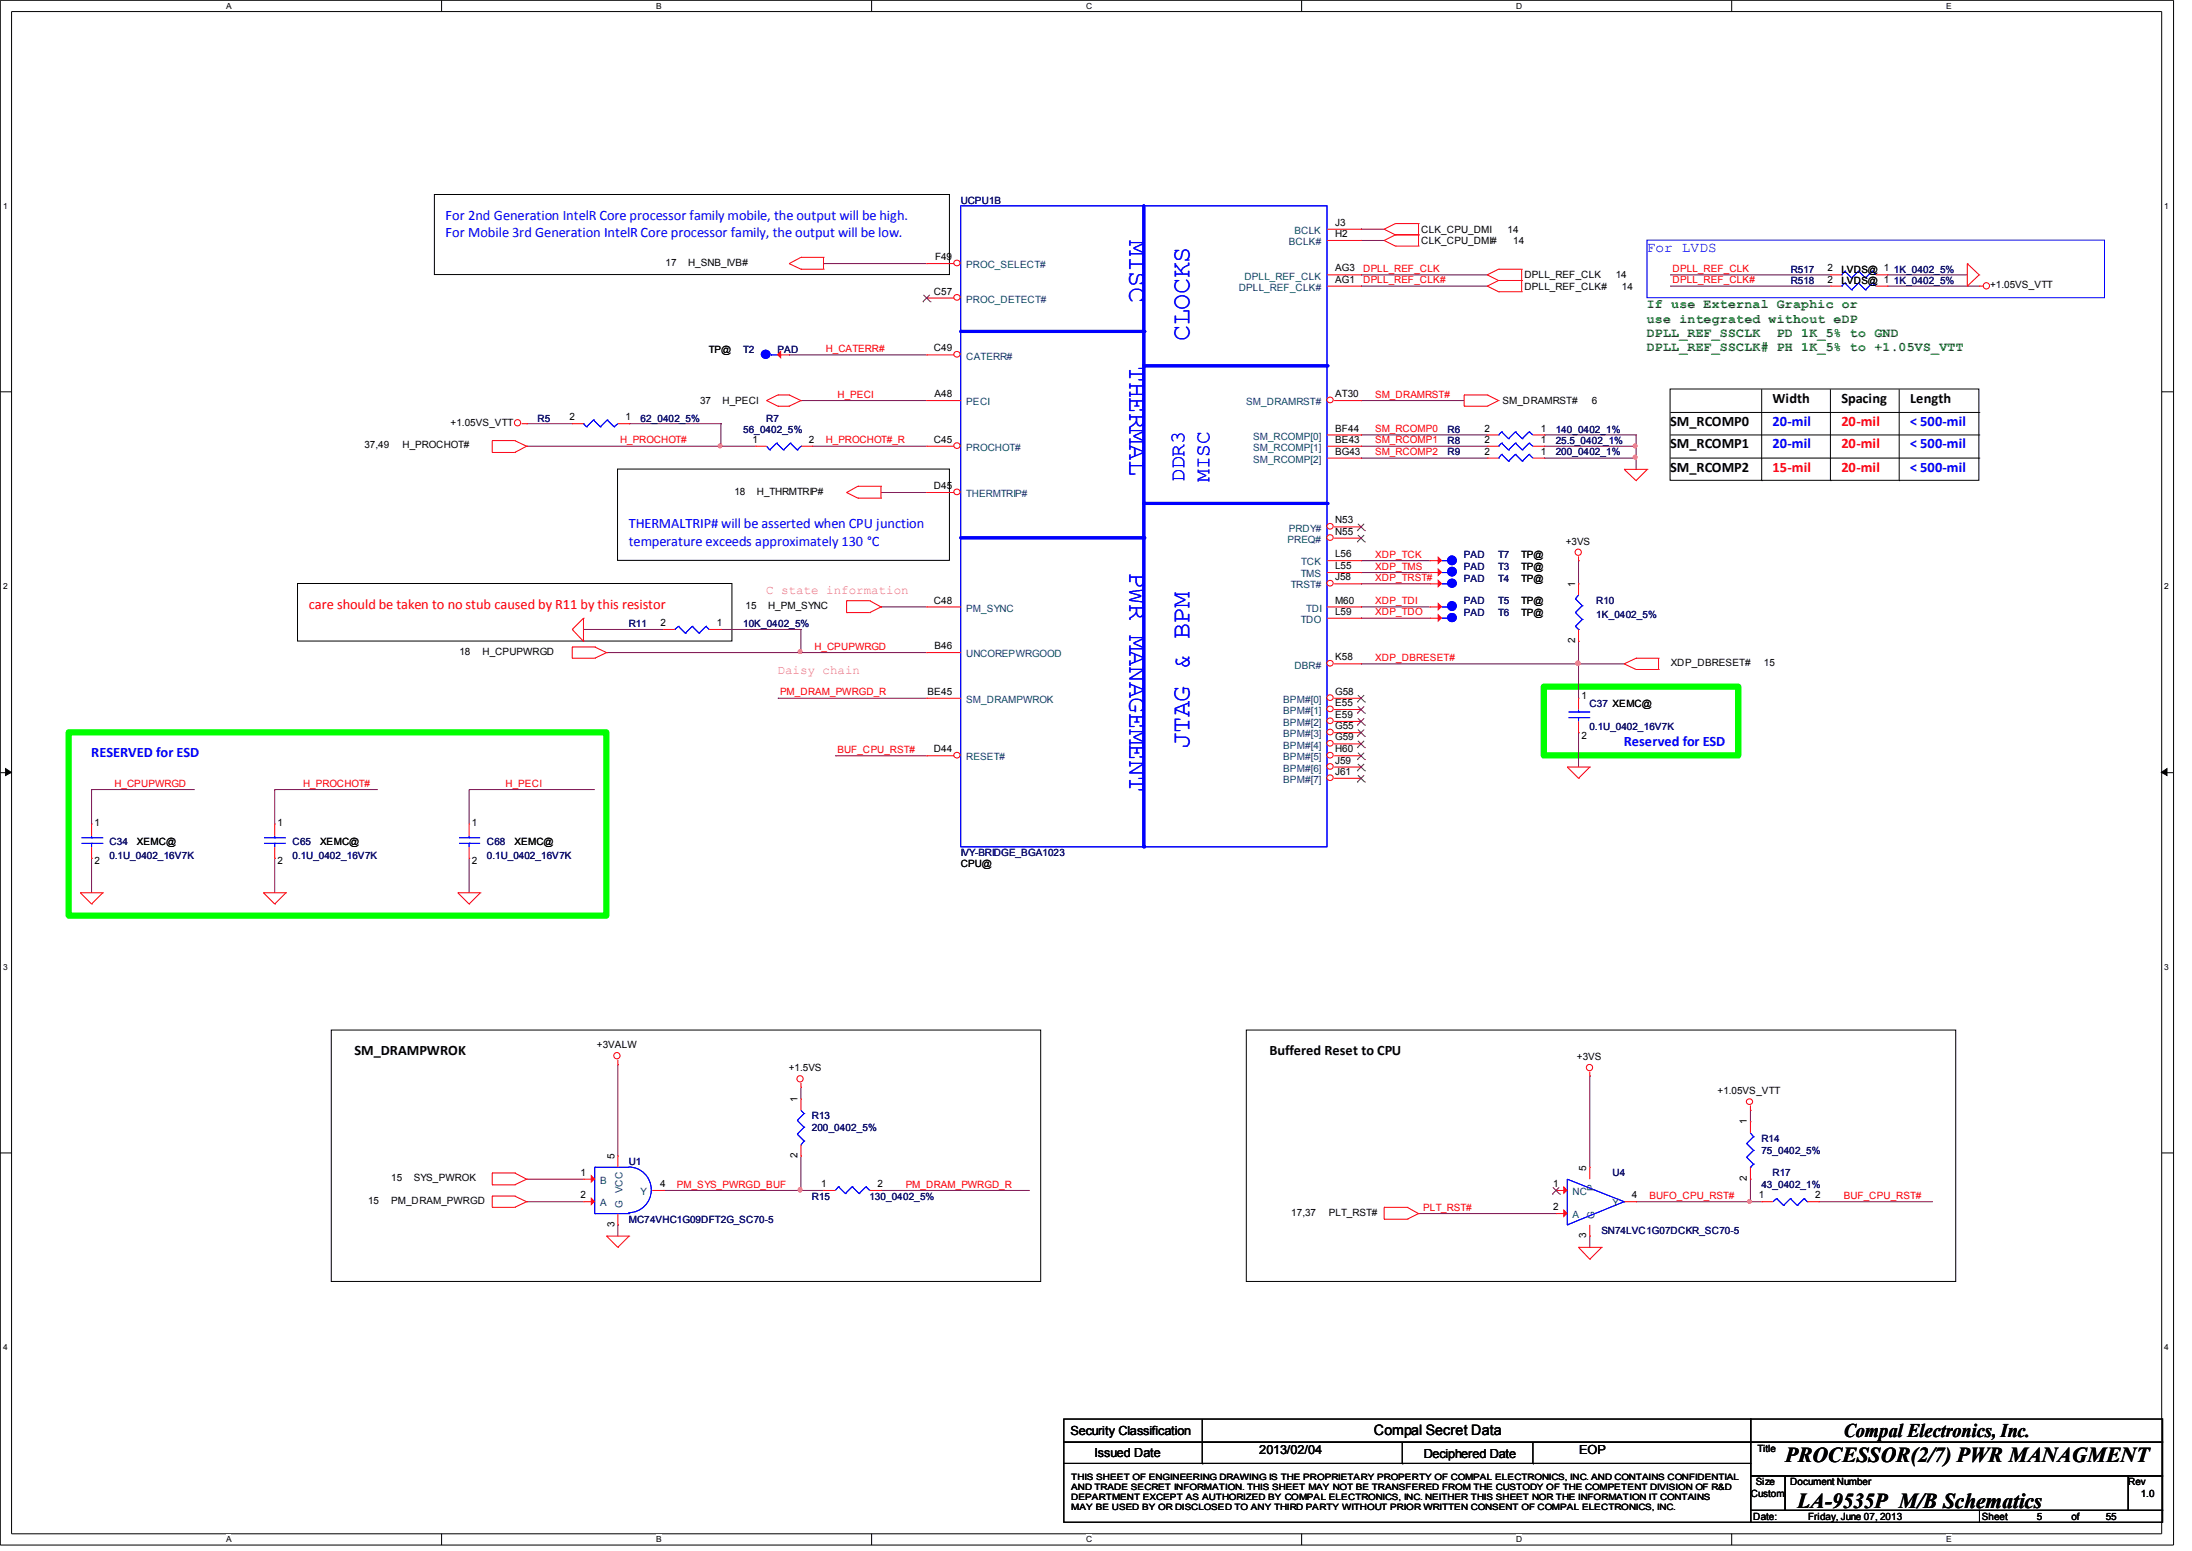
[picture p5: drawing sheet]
<svg xmlns="http://www.w3.org/2000/svg" width="297mm" height="210mm" viewBox="0 0 297 210" stroke-linecap="round" stroke-linejoin="round" font-family="sans-serif">
<path d="M0 0h294.4v209.2h-294.4zM1.6 1.6h291.2v206h-291.2z" fill="none" stroke="#000" stroke-width=".14"/>
<g fill="#fff">
<path d="M30.6 .2h.6v1.2h-.6z"/>
<path d="M30.6 207.8h.6v1.2h-.6z"/>
</g>
<path d="M59.8 0v1.6M59.8 207.6v1.6" fill="none" stroke="#000" stroke-width=".14"/>
<g fill="#fff">
<path d="M88.9 .2h.7v1.2h-.7z"/>
<path d="M88.9 207.8h.7v1.2h-.7z"/>
</g>
<path d="M118.1 0v1.6M118.1 207.6v1.6" fill="none" stroke="#000" stroke-width=".14"/>
<g fill="#fff">
<path d="M147.2 .2h.7v1.2h-.7z"/>
<path d="M147.2 207.8h.7v1.2h-.7z"/>
</g>
<path d="M176.3 0v1.6M176.3 207.6v1.6" fill="none" stroke="#000" stroke-width=".14"/>
<g fill="#fff">
<path d="M205.4 .2h.8v1.2h-.8z"/>
<path d="M205.4 207.8h.8v1.2h-.8z"/>
</g>
<path d="M234.6 0v1.6M234.6 207.6v1.6" fill="none" stroke="#000" stroke-width=".14"/>
<g fill="#fff">
<path d="M263.7 .2h.6v1.2h-.6z"/>
<path d="M263.7 207.8h.6v1.2h-.6z"/>
<path d="M.4 27.3h.6v1.2h-.6z"/>
<path d="M293.2 27.3h.6v1.2h-.6z"/>
<path d="M.4 78.7h.6v1.3h-.6z"/>
<path d="M293.2 78.7h.6v1.3h-.6z"/>
</g>
<path d="M0 53h1.6M292.8 53h1.5" fill="none" stroke="#000" stroke-width=".14"/>
<g fill="#fff">
<path d="M.4 130.3h.6v1.3h-.6z"/>
<path d="M293.2 130.3h.6v1.3h-.6z"/>
</g>
<path d="M0 104.6h1.6M292.8 104.6h1.5" fill="none" stroke="#000" stroke-width=".14"/>
<path d="M.8 104.1l.7 .5-.7 .4zM292.8 104.6l.7-.5v.9z" fill="#000" stroke="#000" stroke-width=".14"/>
<g fill="#fff">
<path d="M.4 181.8h.6v1.2h-.6z"/>
<path d="M293.2 181.8h.6v1.2h-.6z"/>
</g>
<g fill="none" stroke="#000" stroke-width=".14">
<path d="M58.8 26.3h69.8v10.9h-69.8zM226.2 52.7h41.9v12.3h-41.9zM226.3 55.8h41.8M226.3 58.9h41.8M238.6 52.7v12.4M247.9 52.7v12.4M257.3 52.7v12.4M268.1 55.8h.1M268.1 58.9h.1M40.3 79h58.8v7.8h-58.8zM83.7 63.5h44.9v12.4h-44.9zM226.3 62h41.8"/>
<path d="M238.6 65.1h.1M247.9 65.1h.1M257.3 65.1h.1M268.1 62h.1M44.9 139.4h96.1v34.1h-96.1zM168.8 139.4h96.1v34.1h-96.1zM0 156.1h1.6M292.8 156.1h1.5M144.1 192.1h93.1v3.1h-93.1zM144.1 195.2h93.1v2.9h-93.1zM144.1 198.1h93.1v8h-93.1zM162.9 195.3h.1"/>
<path d="M162.9 198.2h.1M162.9 192.2v6M189.9 198.2h.1M189.9 195.3v2.9M207.6 198.2h.1M207.6 195.3v2.9M237.2 192.1h55.7v3.1h-55.7zM237.2 195.2h55.7v4.6h-55.7zM237.2 199.8h4.6v4.7h-4.6zM241.8 199.8h46.5v4.7h-46.5zM288.3 199.8h4.6v4.7h-4.6zM237.2 204.5h30.9v1.6h-30.9z"/>
<path d="M268.1 204.5h24.8v1.6h-24.8z"/>
</g>
<path d="M9.3 99.1h72.8v24.9h-72.8zM209.1 93h26.4v9.3h-26.4z" fill="none" stroke="#0f0" stroke-width=".85"/>
<g fill="none" stroke="#00f" stroke-width=".14">
<path d="M130.1 27.9h49.6v86.7h-49.6zM223.1 32.5h62v7.8h-62zM79 57.4h.1M79 57.4l.5 .4M79.5 57.8h.1M80.4 56.9h.1M80.4 56.9l.9 .9M80.4 56.9l-.9 .9M81.3 57.8h.1M82.3 56.9h.1M82.3 56.9l.9 .9M82.3 56.9l-1 .9"/>
<path d="M83.2 57.8h.1M83.7 57.4l-.5 .4M105.2 60h.1M105.2 60l-.9 .9M105.2 60l.9 .9M107.1 60h.1M107.1 60l-1 .9M107.1 60l.9 .9M103.8 60.4l.5 .5M104.3 60.9h.1M106.1 60.9h.1M108 60.9h.1"/>
<path d="M108.5 60.4h.1M108.5 60.4l-.5 .5M195.3 79h.8M196.1 79h.1M203 62h.1M203.4 61.5h.1M203.4 61.5l.9 .9M203.4 61.5l-.4 .5M204.3 62.4h.1M205.3 61.5h.1M205.3 61.5l.9 .9M205.3 61.5l-1 .9"/>
<path d="M206.2 62.4h.1M207.1 61.5h.1M207.1 61.5l.5 .5M207.1 61.5l-.9 .9M35.8 114.2h2.8M35.8 113.4h2.8M37.2 113.4h.1M37.2 114.2h.1M37.2 113.2v.2M37.2 114.2v.5M38.6 114.2h.1M38.6 113.4h.1"/>
<path d="M236.6 154.8h.1M236.6 156.7h.1M236.6 154.8l.9 .9M236.6 156.7l.9 .9M237.1 158h.1M237.1 153.4l.4 .5M237.5 153.9h.1M237.5 155.7h.1M237.5 157.6h.1M237.5 153.9l-.9 .9M237.5 155.7l-.9 1M237.5 157.6l-.4 .4"/>
</g>
<g fill="none" stroke="#800040" stroke-width=".14">
<path d="M111.5 35.7h.1M111.5 35.7h14M184.4 38.7h.1M184.4 37.2h.1M184.4 32.6h.1M184.4 31h.1M184.4 38.7h17.1M184.4 37.2h17.1M184.4 32.6h3.1M184.4 31h3.1M226.3 37.2h.1M226.3 38.7h.1"/>
<path d="M226.3 38.7h21.6M226.3 37.2h21.6M255.7 37.2h.1M255.7 38.7h.1M255.7 38.7h12.4M255.7 37.2h10.8M71.3 57.4h.1M71.3 57.4h6.2M85.2 57.4h.1M85.2 57.4h12.5M97.7 57.4h.1M97.7 57.4v3"/>
<path d="M106.9 48h.1M106.9 48h18.6M108.5 54.2h.1M108.5 54.2h17M184.4 58.9h.1M184.4 54.2h.1M184.4 54.2h13.9M184.4 58.9h17.1M209.2 58.9h.1M209.2 58.9h12.4M221.6 58.9h.1M221.6 58.9v4.6"/>
<path d="M71.3 60.4h.1M71.3 60.4h31M97.7 60.4h.1M110 60.4h.1M110 60.4h15.5M119.3 66.7h.1M119.3 66.7h6.2M184.4 75.9h.1M184.4 77.5h.1M184.4 79h.1M184.4 60.4h.1M184.4 62h.1"/>
<path d="M184.4 75.9h9.3M184.4 77.5h9.3M184.4 79h9.3M184.4 60.4h17.1M184.4 62h17.1M209.2 60.4h.1M209.2 62h.1M209.2 60.4h12.4M209.2 62h12.4M213.8 75.9h.1M213.8 75.9v3.1M221.6 60.4h.1"/>
<path d="M221.6 62h.1M79 85.2h.1M79 85.2h10.9M82.2 88.3h.1M82.2 88.3h43.3M97.7 85.2h.1M97.7 85.2h10.8M105.4 94.5h.1M105.4 94.5h20.1M108.5 85.2h.1M108.5 88.3h.1M108.5 85.2v3.1"/>
<path d="M119.3 82.2h.1M119.3 82.2h6.2M184.4 89.9h.1M184.4 82.2h.1M184.4 83.7h.1M184.4 89.9h35.6M184.4 82.2h9.3M184.4 83.7h9.3M213.8 89.9h.1M213.8 99.2h.1M213.8 86.8h.1M213.8 86.8v7.7"/>
<path d="M213.8 99.2v4.6M12.4 116.2h.1M12.4 106.9h.1M12.4 106.9v4.6M12.4 116.2v4.7M12.4 106.9h14M37.2 106.9h.1M37.2 116.2h.1M37.2 106.9h14M37.2 106.9v4.6M37.2 116.2v4.7M63.5 106.9h.1"/>
<path d="M63.5 116.2h.1M63.5 106.9h17.1M63.5 106.9v4.6M63.5 116.2v4.7M113.2 102.3h.1M113.2 102.3h12.3M71.3 159.6h.1M71.3 159.6h7.7M83.7 144.1h.1M83.7 144.1v12.4M108.5 156.5h.1M108.5 147.2h.1"/>
<path d="M108.5 147.2v1.6M108.5 156.5v4.7M215.3 145.7h.1M215.3 145.7v12.3M237.1 150.3h.1M237.1 159.6h.1M237.1 150.3v1.5M237.1 159.6v3.1M71.3 162.7h.1M71.3 162.7h7.7M83.7 165.8h.1M83.7 165.8v1.5"/>
<path d="M89.9 161.2h.1M89.9 161.2h21.6M108.5 161.2h.1M119.3 161.2h.1M119.3 161.2h20.2M192.2 164.3h.1M192.2 164.3h18.6M215.3 167.3h.1M215.3 167.3v1.6M221.6 162.7h.1M221.6 162.7h17M237.1 162.7h.1"/>
<path d="M246.3 162.7h.1M246.3 162.7h15.5"/>
</g>
<g fill="#f0f" stroke="#f0f" stroke-width=".14">
<circle cx="108.4" cy="88.2" r=".25"/>
<circle cx="108.4" cy="161.1" r=".28"/>
<circle cx="237" cy="162.6" r=".25"/>
<circle cx="221.5" cy="60.4" r=".25"/>
<circle cx="213.7" cy="89.8" r=".3"/>
<circle cx="221.5" cy="61.9" r=".25"/>
<circle cx="97.5" cy="60.4" r=".25"/>
</g>
<g fill="none" stroke="#f00" stroke-width=".14">
<path d="M106.9 35.7h.1M106.9 35.7l1.6 .7M108.5 34.8h.1M108.5 36.4h.1M108.5 36.4h3M108.5 34.8l-1.6 .9M108.5 34.8h3M111.5 34.8h.1M111.5 36.4h.1M111.5 34.8v1.6M187.5 32.6h.1M187.5 31h.1"/>
<path d="M187.5 32.6l1.5 .7M187.5 31l1.5 .8M189 33.3h.1M189 31.8h.1M189 30.3h.1M189 33.3h3.2M189 31.8l-1.5 .8M189 31.8h3.2M189 30.3l-1.5 .7M189 30.3h3.2M192.2 31.8h.1M192.2 33.3h.1"/>
<path d="M192.2 30.3h.1M192.2 30.3v3M201.5 37.2h.1M201.5 38.7h.1M201.5 37.2l1.5 .8M201.5 38.7l1.5 .8M203 38h.1M203 36.4h.1M203 39.5h.1M203 38h3.1M203 36.4l-1.5 .8M203 36.4h3.1"/>
<path d="M203 39.5h3.1M203 38l-1.5 .7M206.1 36.4h.1M206.1 38h.1M206.1 39.5h.1M206.1 36.4v3.1M266.5 35.7h.1M266.5 38.7h.1M266.5 35.7v3M266.5 35.7l1.6 1.5M268.1 37.2h.1M268.1 38.7h.1"/>
<path d="M268.1 37.2l-1.6 1.5M268.1 38.7h.6M66.7 59.6h.1M66.7 59.6h3M66.7 59.6v1.7M69.7 59.6h.1M69.7 59.6l1.6 .8M70.7 57.4h.6M71.3 57.4h.1M77.5 57.4h.1M77.5 57.4h1.5M83.7 57.4h1.5"/>
<path d="M85.2 57.4h.1M103.8 54.2h.1M103.8 54.2l1.6 .8M105.4 53.5h.1M105.4 55h.1M105.4 53.5h1.5M105.4 55h1.5M105.4 53.5l-1.6 .7M106.9 53.5h.1M106.9 55h.1M106.9 53.5l1.6 .7M108.5 54.2h.1"/>
<path d="M108.5 54.2l-1.6 .8M198.3 53.5h.1M198.3 55h.1M198.3 53.5h3.2M198.3 53.5v1.5M198.3 55h3.2M201.5 53.5h.1M201.5 55h.1M201.5 53.5l1.5 .7M203 54.2h.1M203 54.2l-1.5 .8M66.7 61.3h.1"/>
<path d="M66.7 61.3h3M69.7 61.3h.1M71.3 60.4h.1M71.3 60.4l-1.6 .9M102.3 60.4h.1M102.3 60.4h1.5M108.5 60.4h1.5M110 60.4h.1M114.7 66.7h.1M114.7 66.7l1.5 .7M116.2 65.8h.1M116.2 67.4h.1"/>
<path d="M116.2 65.8l-1.5 .9M116.2 65.8h3.1M116.2 67.4h3.1M119.3 65.8h.1M119.3 67.4h.1M119.3 65.8v1.6M193.7 79h.1M193.7 79h1.6M201.5 62h.1M201.5 62h1.5M207.6 62h1.6M209.2 62h.1"/>
<path d="M213.8 75.9h.1M213.8 75.3v.6M220 63.5h.1M220 63.5h3.1M220 63.5l1.6 1.6M221.6 65.1h.1M223.1 63.5h.1M223.1 63.5l-1.5 1.6M77.5 89.1h.1M77.5 87.6h.1M77.5 85.2h.1M77.5 89.1h3.1"/>
<path d="M77.5 87.6h3.1M77.5 87.6v1.5M77.5 85.2l1.5 1.6M79 86.8h.1M79 83.7h.1M79 83.7v3.1M79 83.7l-1.5 1.5M80.6 87.6h.1M80.6 89.1h.1M80.6 87.6l1.6 .7M82.2 88.3h.1M82.2 88.3l-1.6 .8"/>
<path d="M114.7 82.9h.1M114.7 81.3h.1M114.7 81.3h3.1M114.7 82.9h3.1M114.7 81.3v1.6M117.8 81.3h.1M117.8 82.9h.1M117.8 81.3l1.5 .9M119.3 82.2h.1M119.3 82.2l-1.5 .7M220 89.9h.1M220 89.9l1.6 .7"/>
<path d="M221.6 89.1h.1M221.6 90.6h.1M221.6 89.1h3.1M221.6 89.1l-1.6 .8M221.6 90.6h3.1M224.7 90.6h.1M224.7 89.1h.1M224.7 89.1v1.5M37.2 111.5h.1M37.2 116.2h.1M37.2 111.5v1.7M37.2 114.7v1.5"/>
<path d="M212.3 103.8h.1M212.3 103.8h3M212.3 103.8l1.5 1.6M213.8 105.4h.1M215.3 103.8h.1M215.3 103.8l-1.5 1.6M10.9 120.9h.1M10.9 120.9h3M10.9 120.9l1.5 1.5M12.4 122.4h.1M13.9 120.9h.1M13.9 120.9l-1.5 1.5"/>
<path d="M35.7 120.9h.1M35.7 120.9h3M35.7 120.9l1.5 1.5M37.2 122.4h.1M38.7 120.9h.1M38.7 120.9l-1.5 1.5M62 120.9h.1M62 120.9h3.1M62 120.9l1.5 1.5M63.5 122.4h.1M65.1 120.9h.1M65.1 120.9l-1.6 1.5"/>
<path d="M66.7 158.8h.1M66.7 158.8v1.6M66.7 158.8h3M69.7 158.8h.1M69.7 158.8l1.6 .8M71.3 159.6h.1M71.3 159.6l-1.6 .8M83.7 144.1h.1M83.7 143.5v.6M108.5 147.2h.1M108.5 146.6v.6M215.3 145.7h.1"/>
<path d="M215.3 145.1v.6M237.1 150.3h.1M237.1 151.8h.1M237.1 159.6h.1M237.1 149.6v.7M237.1 151.8v1.6M237.1 158v1.6M66.7 163.4h.1M66.7 161.9h.1M66.7 160.4h.1M66.7 161.9v1.5M66.7 161.9h3"/>
<path d="M66.7 163.4h3M66.7 160.4h3M69.7 161.9h.1M69.7 163.4h.1M69.7 160.4h.1M69.7 161.9l1.6 .8M71.3 162.7h.1M71.3 162.7l-1.6 .7M82.2 167.3h.1M82.2 167.3h3M82.2 167.3l1.5 1.6M83.7 168.9h.1"/>
<path d="M85.2 167.3h.1M85.2 167.3l-1.5 1.6M187.5 165.1h.1M187.5 163.4h.1M187.5 163.4h3.1M187.5 165.1h3.1M187.5 163.4v1.7M190.6 163.4h.1M190.6 165.1h.1M190.6 163.4l1.6 .9M192.2 164.3h.1M192.2 164.3l-1.6 .8"/>
<path d="M213.8 168.9h.1M213.8 168.9h3.2M213.8 168.9l1.5 1.6M215.3 170.5h.1M217 168.9h.1M217 168.9l-1.7 1.6"/>
<circle cx="269.1" cy="38.7" r=".42"/>
<circle cx="70.1" cy="57.2" r=".42"/>
<circle cx="213.8" cy="74.8" r=".42"/>
<circle cx="83.6" cy="142.9" r=".42"/>
<circle cx="108.4" cy="146" r=".42"/>
<circle cx="215.3" cy="144.5" r=".42"/>
<circle cx="237" cy="149.1" r=".4"/>
</g>
<circle cx="196.7" cy="79" r=".57" fill="#00f" stroke="#00f" stroke-width=".14"/>
<path d="M194.8 78.6l.4 .4-.4 .4z" fill="#f00" stroke="#f00" stroke-width=".14"/>
<path d="M154.9 27.9v86.7" fill="none" stroke="#00f" stroke-width=".42"/>
<circle cx="154.9" cy="114.6" r=".21" fill="#00f"/>
<path d="M154.9 49.5h24.8" fill="none" stroke="#00f" stroke-width=".42"/>
<circle cx="179.7" cy="49.5" r=".21" fill="#00f"/>
<path d="M130.1 44.9h24.8" fill="none" stroke="#00f" stroke-width=".42"/>
<circle cx="154.9" cy="44.9" r=".21" fill="#00f"/>
<path d="M130.1 72.8h24.8" fill="none" stroke="#00f" stroke-width=".42"/>
<circle cx="154.9" cy="72.8" r=".21" fill="#00f"/>
<path d="M154.9 68.2h24.8" fill="none" stroke="#00f" stroke-width=".42"/>
<circle cx="179.7" cy="68.2" r=".21" fill="#00f"/>
<path d="M130.1 27.9h49.6v86.7h-49.6z" fill="none" stroke="#00f" stroke-width=".14"/>
<path d="M154.9 27.9v86.7" fill="none" stroke="#00f" stroke-width=".42"/>
<circle cx="154.9" cy="114.6" r=".21" fill="#00f"/>
<path d="M154.9 49.5h24.8" fill="none" stroke="#00f" stroke-width=".42"/>
<circle cx="179.7" cy="49.5" r=".21" fill="#00f"/>
<path d="M130.1 44.9h24.8" fill="none" stroke="#00f" stroke-width=".42"/>
<circle cx="154.9" cy="44.9" r=".21" fill="#00f"/>
<path d="M130.1 72.8h24.8" fill="none" stroke="#00f" stroke-width=".42"/>
<circle cx="154.9" cy="72.8" r=".21" fill="#00f"/>
<path d="M154.9 68.2h24.8" fill="none" stroke="#00f" stroke-width=".42"/>
<circle cx="179.7" cy="68.2" r=".21" fill="#00f"/>
<path d="M179.8 60.4h4.6M179.8 62h4.6M184.4 60.4h.1M184.4 62h.1" fill="none" stroke="#f00" stroke-width=".14"/>
<circle cx="180.2" cy="54.1" r=".4" fill="#fff" stroke="#f00" stroke-width=".14"/>
<path d="M179.8 32.6h4.6M179.8 31h4.6M179.8 38.7h4.6M179.8 37.2h4.6M184.4 32.6h.1M184.4 31h.1M184.4 38.7h.1M184.4 37.2h.1M179.8 58.9h4.6M180.7 54.2h3.7M184.4 54.2h.1M184.4 58.9h.1" fill="none" stroke="#f00" stroke-width=".14"/>
<circle cx="129.6" cy="48" r=".4" fill="#fff" stroke="#f00" stroke-width=".14"/>
<path d="M125.5 48h.1M125.5 54.2h.1M125.5 48h3.7M125.5 54.2h4.7" fill="none" stroke="#f00" stroke-width=".14"/>
<circle cx="129.6" cy="60.3" r=".4" fill="#fff" stroke="#f00" stroke-width=".14"/>
<path d="M125.5 60.4h.1M125.5 60.4h3.7" fill="none" stroke="#f00" stroke-width=".14"/>
<circle cx="129.6" cy="66.6" r=".4" fill="#fff" stroke="#f00" stroke-width=".14"/>
<path d="M125.5 66.7h.1M125.5 66.7h3.7M125.5 94.5h.1M125.5 94.5h4.7" fill="none" stroke="#f00" stroke-width=".14"/>
<circle cx="129.6" cy="102.2" r=".4" fill="#fff" stroke="#f00" stroke-width=".14"/>
<path d="M125.5 102.3h.1M125.5 102.3h3.7" fill="none" stroke="#f00" stroke-width=".14"/>
<circle cx="180.2" cy="71.2" r=".4" fill="#fff" stroke="#f00" stroke-width=".14"/>
<path d="M180.7 71.3h3.7M184.4 71.3h.1" fill="none" stroke="#f00" stroke-width=".14"/>
<path d="M183.9 71.8h.1M183.9 70.9l1 .9M184.8 70.9l-.9 .9M184.9 71.8h.1" fill="none" stroke="#804000" stroke-width=".14"/>
<circle cx="180.2" cy="72.8" r=".4" fill="#fff" stroke="#f00" stroke-width=".14"/>
<path d="M179.8 75.9h4.6M179.8 77.5h4.6M180.7 72.9h3.7M184.4 72.9h.1M184.4 75.9h.1M184.4 77.5h.1" fill="none" stroke="#f00" stroke-width=".14"/>
<path d="M183.9 73.4h.1M183.9 72.4l1 1M184.8 72.4l-.9 1M184.9 73.4h.1" fill="none" stroke="#804000" stroke-width=".14"/>
<circle cx="180.2" cy="79" r=".4" fill="#fff" stroke="#f00" stroke-width=".14"/>
<path d="M180.7 79h3.7M184.4 79h.1M179.8 82.2h4.6M179.8 83.7h4.6M184.4 82.2h.1M184.4 83.7h.1" fill="none" stroke="#f00" stroke-width=".14"/>
<circle cx="180.2" cy="89.8" r=".4" fill="#fff" stroke="#f00" stroke-width=".14"/>
<path d="M180.7 89.9h3.7M184.4 89.9h.1" fill="none" stroke="#f00" stroke-width=".14"/>
<circle cx="180.2" cy="94.4" r=".4" fill="#fff" stroke="#f00" stroke-width=".14"/>
<path d="M180.7 94.5h3.7M184.4 94.5h.1" fill="none" stroke="#f00" stroke-width=".14"/>
<path d="M183.9 95h.1M183.9 94.1l1 .9M184.8 94.1l-.9 .9M184.9 95h.1" fill="none" stroke="#804000" stroke-width=".14"/>
<circle cx="180.2" cy="96" r=".4" fill="#fff" stroke="#f00" stroke-width=".14"/>
<path d="M180.7 96.1h3.7M184.4 96.1h.1" fill="none" stroke="#f00" stroke-width=".14"/>
<path d="M183.9 96.6h.1M183.9 95.6l1 1M184.8 95.6l-.9 1M184.9 96.6h.1" fill="none" stroke="#804000" stroke-width=".14"/>
<circle cx="180.2" cy="97.6" r=".4" fill="#fff" stroke="#f00" stroke-width=".14"/>
<path d="M180.7 97.7h3.7M184.4 97.7h.1" fill="none" stroke="#f00" stroke-width=".14"/>
<path d="M183.9 98.2h.1M183.9 97.2l1 1M184.8 97.2l-.9 1M184.9 98.2h.1" fill="none" stroke="#804000" stroke-width=".14"/>
<circle cx="180.2" cy="99.1" r=".4" fill="#fff" stroke="#f00" stroke-width=".14"/>
<path d="M180.7 99.2h3.7M184.4 99.2h.1" fill="none" stroke="#f00" stroke-width=".14"/>
<path d="M183.9 99.7h.1M183.9 98.8l1 .9M184.8 98.8l-.9 .9M184.9 99.7h.1" fill="none" stroke="#804000" stroke-width=".14"/>
<circle cx="180.2" cy="100.6" r=".4" fill="#fff" stroke="#f00" stroke-width=".14"/>
<path d="M180.7 100.7h3.7M184.4 100.7h.1" fill="none" stroke="#f00" stroke-width=".14"/>
<path d="M183.9 101.2h.1M183.9 100.3l1 .9M184.8 100.3l-.9 .9M184.9 101.2h.1" fill="none" stroke="#804000" stroke-width=".14"/>
<circle cx="180.2" cy="102.2" r=".4" fill="#fff" stroke="#f00" stroke-width=".14"/>
<path d="M180.7 102.3h3.7M184.4 102.3h.1" fill="none" stroke="#f00" stroke-width=".14"/>
<path d="M183.9 102.8h.1M183.9 101.9l1 .9M184.8 101.9l-.9 .9M184.9 102.8h.1" fill="none" stroke="#804000" stroke-width=".14"/>
<circle cx="180.2" cy="103.8" r=".4" fill="#fff" stroke="#f00" stroke-width=".14"/>
<path d="M180.7 103.8h3.7M184.4 103.8h.1" fill="none" stroke="#f00" stroke-width=".14"/>
<path d="M183.9 104.4h.1M183.9 103.4l1 1M184.8 103.4l-.9 1M184.9 104.4h.1" fill="none" stroke="#804000" stroke-width=".14"/>
<circle cx="180.2" cy="105.3" r=".4" fill="#fff" stroke="#f00" stroke-width=".14"/>
<path d="M125.5 82.2h.1M125.5 82.2h4.7M180.7 105.4h3.7M184.4 105.4h.1" fill="none" stroke="#f00" stroke-width=".14"/>
<path d="M183.9 105.9h.1M183.9 104.9l1 1M184.8 104.9l-.9 1M184.9 105.9h.1" fill="none" stroke="#804000" stroke-width=".14"/>
<circle cx="129.6" cy="40.3" r=".4" fill="#fff" stroke="#f00" stroke-width=".14"/>
<path d="M125.5 40.3h.1M125.5 40.3h3.7" fill="none" stroke="#f00" stroke-width=".14"/>
<path d="M125.1 39.9l.9 1M125.9 39.9l-.9 1M125 40.9h.1M126 40.9h.1" fill="none" stroke="#804000" stroke-width=".14"/>
<circle cx="129.6" cy="35.6" r=".4" fill="#fff" stroke="#f00" stroke-width=".14"/>
<g fill="none" stroke="#f00" stroke-width=".14">
<path d="M125.5 35.7h.1M125.5 35.7h3.7M247.9 37.2h.1M247.9 38.7h.1M247.9 37.2h1.6M247.9 38.7h1.6M254.1 37.2h1.6M254.1 38.7h1.6M255.7 37.2h.1M255.7 38.7h.1M105.4 48h1.5M106.9 48h.1"/>
<path d="M201.5 58.9h.1M201.5 58.9h1.5M207.6 58.9h1.6M209.2 58.9h.1M193.7 77.5h.1M193.7 75.9h.1M193.7 77.5h1.6M193.7 75.9h1.6M201.5 60.4h.1M201.5 60.4h1.5M207.6 60.4h1.6M209.2 60.4h.1"/>
<path d="M213.8 79h.1M213.8 79v1.6M89.9 85.2h.1M89.9 85.2h1.5M96.1 85.2h1.6M97.7 85.2h.1M125.5 88.3h.1M125.5 88.3h4.7M193.7 83.7h.1M193.7 82.2h.1M193.7 83.7h1.6M193.7 82.2h1.6"/>
<path d="M213.8 86.8h.1M213.8 94.5h.1M213.8 99.2h.1M213.8 85.2v1.6M213.8 94.5v1.6M213.8 97.7v1.5M12.4 111.5h.1M12.4 116.2h.1M12.4 111.5v1.7M12.4 114.7v1.5M63.5 111.5h.1M63.5 116.2h.1"/>
<path d="M63.5 111.5v1.7M63.5 114.7v1.5M79 159.6h.1M79 159.6h1.6M83.7 156.5h.1M83.7 156.5v1.5M108.5 148.8h.1M108.5 156.5h.1M108.5 148.8v1.5M108.5 155v1.5M215.3 158h.1M215.3 158v1.6"/>
<path d="M79 162.7h.1M79 162.7h1.6M83.7 165.8h.1M83.7 164.3v1.5M88.3 161.2h1.6M89.9 161.2h.1M111.5 161.2h.1M111.5 161.2h1.7M117.8 161.2h1.5M119.3 161.2h.1M210.8 161.2h.1M210.8 164.3h.1"/>
<path d="M210.8 161.2h1.5M210.8 164.3h1.5M215.3 167.3h.1M215.3 165.8v1.5M220 162.7h1.6M221.6 162.7h.1M238.6 162.7h.1M238.6 162.7h1.6M244.8 162.7h1.5M246.3 162.7h.1"/>
</g>
<g fill="none" stroke="#00f" stroke-width=".14">
<path d="M249.5 37.2h.1M249.5 38.7h.1M249.9 36.7h.1M249.9 38.3h.1M249.9 36.7l.9 .9M249.9 36.7l-.4 .5M249.9 38.3l.9 .9M249.9 38.3l-.4 .4M250.8 37.6h.1M250.8 39.2h.1M251.8 36.7h.1M251.8 38.3h.1"/>
<path d="M251.8 36.7l.9 .9M251.8 36.7l-1 .9M251.8 38.3l.9 .9M251.8 38.3l-1 .9M252.7 37.6h.1M252.7 39.2h.1M253.6 36.7h.1M253.6 38.3h.1M253.6 36.7l.5 .5M253.6 36.7l-.9 .9M253.6 38.3l.5 .4M253.6 38.3l-.9 .9"/>
<path d="M104.4 48h.1M104.4 48h1M203 58.9h.1M203.4 60h.1M203.4 58.5h.1M203.4 60l.9 .9M203.4 60l-.4 .4M203.4 58.5l.9 .9M203.4 58.5l-.4 .4M204.3 59.4h.1M205.3 60h.1M205.3 58.5h.1"/>
<path d="M205.3 60l.9 .9M205.3 60l-1 .9M205.3 58.5l.9 .9M205.3 58.5l-1 .9M206.2 59.4h.1M207.1 60h.1M207.1 58.5h.1M207.1 60l.5 .4M207.1 60l-.9 .9M207.1 58.5l.5 .4M207.1 58.5l-.9 .9M195.3 77.5h.8"/>
<path d="M195.3 75.9h.8M196.1 77.5h.1M196.1 75.9h.1M203 60.4h.1M204.3 60.9h.1M206.2 60.9h.1M91.4 85.2h.1M91.9 84.8h.1M91.9 84.8l.9 .9M91.9 84.8l-.5 .4M92.8 85.7h.1M93.8 84.8h.1"/>
<path d="M93.8 84.8l.9 .9M93.8 84.8l-1 .9M94.7 85.7h.1M95.6 84.8h.1M95.6 84.8l.5 .4M95.6 84.8l-.9 .9M195.3 83.7h.8M195.3 82.2h.8M196.1 83.7h.1M196.1 82.2h.1M212.5 97.2h2.8M212.5 96.4h2.8"/>
<path d="M213.4 81.1h.1M213.4 82.9h.1M213.4 84.8h.1M213.4 81.1l.9 .9M213.4 82.9l.9 1M213.4 84.8l.4 .4M213.8 85.2h.1M213.8 96.4h.1M213.8 97.2h.1M213.8 80.6l-.4 .5M213.8 96.1v.3M213.8 97.2v.5"/>
<path d="M214.3 82h.1M214.3 83.9h.1M214.3 82l-.9 .9M214.3 83.9l-.9 .9M215.3 97.2h.1M215.3 96.4h.1M11 114.2h2.8M11 113.4h2.8M12.4 113.4h.1M12.4 114.2h.1M12.4 113.2v.2M12.4 114.2v.5"/>
<path d="M13.8 114.2h.1M13.8 113.4h.1M62.2 114.2h2.7M62.2 113.4h2.7M63.5 113.4h.1M63.5 114.2h.1M63.5 113.2v.2M63.5 114.2v.5M64.9 114.2h.1M64.9 113.4h.1M80.6 158h.1M80.6 158h4.6"/>
<path d="M80.6 158v6.3M85.1 158a3.1 3.1 0 0 1 3.1 3.1 3.1 3.1 0 0 1-3.1 3.1M108 151.7h.1M108 153.5h.1M108 151.7l.9 .9M108 153.5l.9 1M108.5 155h.1M108.5 150.3l.4 .4M108.9 150.7h.1M108.9 152.6h.1M108.9 154.5h.1M108.9 150.7l-.9 1"/>
<path d="M108.9 152.6l-.9 .9M108.9 154.5l-.4 .5M80.6 164.3h.1M80.6 164.3h4.6M85.2 164.3h.1M113.6 160.7h.1M113.6 160.7l-.4 .5M113.6 160.7l.9 .9M114.5 161.6h.1M115.4 160.7h.1M115.4 160.7l-.9 .9M115.4 160.7l1 .9"/>
<path d="M116.4 161.6h.1M117.3 160.7h.1M117.3 160.7l-.9 .9M117.3 160.7l.5 .5M117.8 161.2h.1M212.3 165.8h.1M220 162.7h.1M220 162.7l-7.7-3.1v6.2M220 162.7l-7.7 3.1M240.7 162.3h.1M240.7 162.3l-.5 .4M240.7 162.3l.9 .9"/>
<path d="M241.6 163.2h.1M242.5 162.3h.1M242.5 162.3l-.9 .9M242.5 162.3l1 .9M243.5 163.2h.1M244.4 162.3h.1M244.4 162.3l-.9 .9M244.4 162.3l.4 .4M244.8 162.7h.1"/>
</g>
<g fill="#00f" stroke="#00f" stroke-width=".14">
<circle cx="196.7" cy="83.6" r=".57"/>
<circle cx="103.7" cy="48" r=".57"/>
<circle cx="196.7" cy="77.4" r=".59"/>
<circle cx="196.7" cy="75.9" r=".59"/>
<circle cx="196.7" cy="82" r=".59"/>
</g>
<g fill="#f00" stroke="#f00" stroke-width=".14">
<path d="M194.8 83.2l.4 .5-.4 .4z"/>
<path d="M105.3 48l.4-.4v.8z"/>
<path d="M194.8 77l.4 .5-.4 .4z"/>
<path d="M194.8 75.4l.4 .5-.4 .4z"/>
<path d="M211.8 160.7l.5 .4-.5 .4z"/>
<path d="M211.8 163.8l.5 .5-.5 .4z"/>
<path d="M80.1 159.2l.4 .4-.4 .4z"/>
<path d="M80.1 162.2l.4 .4-.4 .5z"/>
<path d="M194.8 81.7l.4 .4-.4 .4z"/>
</g>
<path d="M210.3 161.7h.1M210.4 160.7l.9 1M211.2 160.7l-.9 1M211.3 161.7h.1" fill="none" stroke="#804000" stroke-width=".14"/>
<g fill="#f0f" stroke="#f0f" stroke-width=".14">
<circle cx="108.4" cy="88.2" r=".25"/>
<circle cx="108.4" cy="161.1" r=".28"/>
<circle cx="237" cy="162.6" r=".25"/>
<circle cx="221.5" cy="60.4" r=".25"/>
<circle cx="213.7" cy="89.8" r=".3"/>
<circle cx="221.5" cy="61.9" r=".25"/>
<circle cx="97.5" cy="60.4" r=".25"/>
</g>
<g font-size="3.5" fill="#00f">
<text x="153" y="32.5" transform="rotate(90 153 32.5)">MISC</text>
<text x="161.1" y="46.1" transform="rotate(-90 161.1 46.1)">CLOCKS</text>
<text x="153" y="49.5" transform="rotate(90 153 49.5)">THERMAL</text>
<text x="153" y="77.5" transform="rotate(90 153 77.5)">PWR MANAGEMENT</text>
<text x="161.1" y="101.3" transform="rotate(-90 161.1 101.3)">JTAG &amp; BPM</text>
</g>
<g font-size="2.9">
<text x="241.8" y="198">PROCESSOR(2/7) PWR MANAGMENT</text>
<text x="243.5" y="204.1">LA-9535P M/B Schematics</text>
</g>
<g font-size="2.8" fill="#00f">
<text x="160.4" y="65.2" transform="rotate(-90 160.4 65.2)">DDR3</text>
<text x="163.8" y="65.2" transform="rotate(-90 163.8 65.2)">MISC</text>
</g>
<text font-size="2.6" x="249.8" y="194.6">Compal Electronics, Inc.</text>
<g font-size="1.9" fill="#00f">
<text x="60.4" y="29.7">For 2nd Generation IntelR Core processor family mobile, the output will be high.</text>
<text x="60.4" y="32.1">For Mobile 3rd Generation IntelR Core processor family, the output will be low.</text>
<text x="223.1" y="34.1">For LVDS</text>
<text x="240.1" y="57.7">20-mil</text>
<text x="258.7" y="57.7">&lt; 500-mil</text>
<text x="240.1" y="60.7">20-mil</text>
<text x="258.7" y="60.7">&lt; 500-mil</text>
<text x="258.7" y="63.8">&lt; 500-mil</text>
<text x="85.2" y="71.5">THERMALTRIP# will be asserted when CPU junction</text>
<text x="85.2" y="73.9">temperature exceeds approximately 130 °C</text>
<text x="220" y="101">Reserved for ESD</text>
<text x="12.4" y="102.5">RESERVED for ESD</text>
</g>
<g font-size="1.9">
<text x="226.2" y="57.7">SM_RCOMP0</text>
<text x="240.1" y="54.5">Width</text>
<text x="249.4" y="54.5">Spacing</text>
<text x="258.7" y="54.5">Length</text>
<text x="226.2" y="60.7">SM_RCOMP1</text>
<text x="226.2" y="63.8">SM_RCOMP2</text>
<text x="48" y="142.8">SM_DRAMPWROK</text>
<text x="172" y="142.8">Buffered Reset to CPU</text>
<text x="186.1" y="194.3">Compal Secret Data</text>
</g>
<g font-size="1.9" fill="#f00">
<text x="249.4" y="57.7">20-mil</text>
<text x="240.1" y="63.8">15-mil</text>
<text x="249.4" y="60.7">20-mil</text>
<text x="249.4" y="63.8">20-mil</text>
<text x="41.8" y="82.4">care should be taken to no stub caused by R11 by this resistor</text>
</g>
<g font-size="1.8" fill="#008000">
<text x="223.1" y="41.7">If use External Graphic or</text>
<text x="223.1" y="43.7">use integrated without eDP</text>
<text x="223.1" y="45.6">DPLL_REF_SSCLK</text>
<text x="223.1" y="47.6">DPLL_REF_SSCLK# PH 1K_5% to +1.05VS_VTT</text>
<text x="240.7" y="45.6">PD 1K_5% to GND</text>
</g>
<g font-size="1.7" fill="#f0f">
<text x="103.8" y="80.4">C state information</text>
<text x="105.3" y="91.3">Daisy chain</text>
</g>
<g font-size="1.7">
<text x="145" y="194.3">Security Classification</text>
<text x="148.3" y="197.3">Issued Date</text>
<text x="170.6" y="196.9">2013/02/04</text>
<text x="192.9" y="197.4">Deciphered Date</text>
<text x="213.9" y="196.9">EOP</text>
</g>
<g font-size="1.4" fill="#000080">
<text x="130.1" y="27.6">UCPU1B</text>
<text x="242.6" y="36.9">R517</text>
<text x="242.6" y="38.4">R518</text>
<text x="256.5" y="36.9">1K_0402_5%</text>
<text x="256.5" y="38.4">1K_0402_5%</text>
<text x="100.7" y="47.8">T2</text>
<text x="105.3" y="47.8">PAD</text>
<text x="72.8" y="57.1">R5</text>
<text x="86.8" y="57.1">62_0402_5%</text>
<text x="100.7" y="58.6">56_0402_5%</text>
<text x="103.8" y="57.1">R7</text>
<text x="196.1" y="58.6">R6</text>
<text x="210.7" y="58.6">140_0402_1%</text>
<text x="196.1" y="61.6">R9</text>
<text x="196.1" y="60.1">R8</text>
<text x="210.7" y="61.6">200_0402_1%</text>
<text x="210.7" y="60.1">25.5_0402_1%</text>
<text x="198.3" y="77.1">PAD</text>
<text x="198.3" y="75.6">PAD</text>
<text x="202.9" y="77.1">T3</text>
<text x="202.9" y="75.6">T7</text>
<text x="198.3" y="78.7">PAD</text>
<text x="198.3" y="83.4">PAD</text>
<text x="198.3" y="81.8">PAD</text>
<text x="202.9" y="78.7">T4</text>
<text x="202.9" y="83.4">T6</text>
<text x="202.9" y="81.8">T5</text>
<text x="216.2" y="81.8">R10</text>
<text x="216.2" y="83.7">1K_0402_5%</text>
<text x="85.2" y="84.9">R11</text>
<text x="100.7" y="84.9">10K_0402_5%</text>
<text x="215.3" y="95.8">C37 XEMC@</text>
<text x="215.3" y="98.9">0.1U_0402_16V7K</text>
<text x="14.8" y="114.4">C34</text>
<text x="14.8" y="116.2">0.1U_0402_16V7K</text>
<text x="39.6" y="114.4">C65</text>
<text x="39.6" y="116.2">0.1U_0402_16V7K</text>
<text x="66" y="114.4">C68</text>
<text x="66" y="116.2">0.1U_0402_16V7K</text>
<text x="130.1" y="115.9">IVY-BRIDGE_BGA1023</text>
<text x="110" y="151.6">R13</text>
<text x="110" y="153.1">200_0402_5%</text>
<text x="238.6" y="154.6">R14</text>
<text x="85.2" y="157.7">U1</text>
<text x="218.4" y="159.3">U4</text>
<text x="238.6" y="156.2">75_0402_5%</text>
<text x="238.6" y="160.9">43_0402_1%</text>
<text x="240.1" y="159.3">R17</text>
<text x="85.2" y="165.5">MC74VHC1G09DFT2G_SC70-5</text>
<text x="110" y="162.4">R15</text>
<text x="117.8" y="162.4">130_0402_5%</text>
<text x="216.9" y="167">SN74LVC1G07DCKR_SC70-5</text>
</g>
<g font-size="1.4">
<text x="126.7" y="35.2">F49</text>
<text x="180.8" y="32.1">H2</text>
<text x="180.8" y="30.6">J3</text>
<text x="192.5" y="33">CLK_CPU_DMI#</text>
<text x="192.5" y="31.5">CLK_CPU_DMI</text>
<text x="204.2" y="31.5">14</text>
<text x="205" y="33">14</text>
<text x="90.2" y="36.1">17</text>
<text x="93.2" y="36.1">H_SNB_IVB#</text>
<text x="126.5" y="39.9">C57</text>
<text x="180.8" y="38.3">AG1</text>
<text x="180.8" y="36.7">AG3</text>
<text x="206.5" y="37.7">DPLL_REF_CLK</text>
<text x="206.5" y="39.2">DPLL_REF_CLK#</text>
<text x="218.9" y="37.7">14</text>
<text x="219.7" y="39.2">14</text>
<text x="247.6" y="36.7">2</text>
<text x="247.6" y="38.3">2</text>
<text x="249.4" y="36.9">LVDS@ 1</text>
<text x="249.4" y="38.4">LVDS@ 1</text>
<text x="269.6" y="39">+1.05VS_VTT</text>
<text x="96" y="47.8">TP@</text>
<text x="126.5" y="47.6">C49</text>
<text x="126.6" y="53.8">A48</text>
<text x="180.8" y="53.8">AT30</text>
<text x="61" y="57.7">+1.05VS_VTT</text>
<text x="77.1" y="56.9">2</text>
<text x="84.8" y="56.9">1</text>
<text x="94.8" y="54.7">37</text>
<text x="97.9" y="54.7">H_PECI</text>
<text x="101.9" y="59.9">1</text>
<text x="109.6" y="59.9">2</text>
<text x="126.5" y="59.9">C45</text>
<text x="180.8" y="59.9">BE43</text>
<text x="180.8" y="58.4">BF44</text>
<text x="201.1" y="59.9">2</text>
<text x="201.1" y="58.4">2</text>
<text x="203.5" y="54.7">SM_DRAMRST#</text>
<text x="208.7" y="59.9">1</text>
<text x="208.7" y="58.4">1</text>
<text x="215.6" y="54.7">6</text>
<text x="49.4" y="60.7">37,49</text>
<text x="54.5" y="60.7">H_PROCHOT#</text>
<text x="180.8" y="61.6">BG43</text>
<text x="201.1" y="61.6">2</text>
<text x="208.7" y="61.6">1</text>
<text x="99.5" y="67.1">18</text>
<text x="102.5" y="67.1">H_THRMTRIP#</text>
<text x="126.5" y="66.2">D45</text>
<text x="180.8" y="70.9">N53</text>
<text x="180.8" y="72.4">N55</text>
<text x="180.8" y="75.4">L56</text>
<text x="180.8" y="77">L55</text>
<text x="206.1" y="77.1">TP@</text>
<text x="206.1" y="75.6">TP@</text>
<text x="212.1" y="73.7">+3VS</text>
<text x="101" y="82.5">15</text>
<text x="104.1" y="82.5">H_PM_SYNC</text>
<text x="126.5" y="81.7">C48</text>
<text x="180.8" y="78.6">J58</text>
<text x="180.8" y="81.7">M60</text>
<text x="180.8" y="83.2">L59</text>
<text x="206.1" y="78.7">TP@</text>
<text x="206.1" y="83.4">TP@</text>
<text x="206.1" y="81.8">TP@</text>
<text x="62.2" y="88.6">18</text>
<text x="65.4" y="88.6">H_CPUPWRGD</text>
<text x="89.5" y="84.8">2</text>
<text x="97.1" y="84.8">1</text>
<text x="126.6" y="87.9">B46</text>
<text x="180.8" y="89.4">K58</text>
<text x="125.6" y="94.1">BE45</text>
<text x="180.8" y="94.1">G58</text>
<text x="180.8" y="95.6">E55</text>
<text x="214.2" y="94.7">1</text>
<text x="226.3" y="90.2">XDP_DBRESET#</text>
<text x="238.9" y="90.2">15</text>
<text x="126.5" y="101.9">D44</text>
<text x="180.8" y="97.2">E59</text>
<text x="180.8" y="98.7">G55</text>
<text x="180.8" y="100.2">G59</text>
<text x="180.8" y="101.9">H60</text>
<text x="214.2" y="100">2</text>
<text x="180.8" y="103.4">J59</text>
<text x="180.8" y="104.9">J61</text>
<text x="12.8" y="111.8">1</text>
<text x="37.6" y="111.8">1</text>
<text x="63.9" y="111.8">1</text>
<text x="12.8" y="117">2</text>
<text x="18.5" y="114.4">XEMC@</text>
<text x="37.6" y="117">2</text>
<text x="43.3" y="114.4">XEMC@</text>
<text x="63.9" y="117">2</text>
<text x="69.7" y="114.4">XEMC@</text>
<text x="130.1" y="117.4">CPU@</text>
<text x="80.9" y="141.9">+3VALW</text>
<text x="213.6" y="143.5">+3VS</text>
<text x="106.8" y="145">+1.5VS</text>
<text x="232.7" y="148.2">+1.05VS_VTT</text>
<text x="53" y="159.9">15</text>
<text x="56" y="159.9">SYS_PWROK</text>
<text x="78.7" y="159.2">1</text>
<text x="89.4" y="160.7">4</text>
<text x="111.3" y="160.7">1</text>
<text x="118.9" y="160.7">2</text>
<text x="210.4" y="160.7">1</text>
<text x="49.9" y="163">15</text>
<text x="53" y="163">PM_DRAM_PWRGD</text>
<text x="78.7" y="162.2">2</text>
<text x="174.9" y="164.6">17,37</text>
<text x="180" y="164.6">PLT_RST#</text>
<text x="210.4" y="163.8">2</text>
<text x="221.1" y="162.2">4</text>
<text x="238.3" y="162.2">1</text>
<text x="245.9" y="162.2">2</text>
<text x="238.1" y="196.6">Title</text>
<text x="237.2" y="202.7">Custom</text>
<text x="237.8" y="201.1">Size</text>
<text x="242.5" y="201.1">Document Number</text>
<text x="288.3" y="201.1">Rev</text>
<text x="290" y="202.7">1.0</text>
<text x="237.5" y="205.7">Date:</text>
<text x="244.9" y="205.7">Friday, June 07, 2013</text>
<text x="268.5" y="205.7">Sheet</text>
<text x="275.9" y="205.7">5</text>
<text x="280.6" y="205.7">of</text>
<text x="285.2" y="205.7">55</text>
</g>
<g font-size="1.4" fill="#004080">
<text x="174.6" y="33.2">BCLK#</text>
<text x="175.3" y="31.7">BCLK</text>
<text x="130.9" y="41">PROC_DETECT#</text>
<text x="130.9" y="36.3">PROC_SELECT#</text>
<text x="167.8" y="39.4">DPLL_REF_CLK#</text>
<text x="168.6" y="37.8">DPLL_REF_CLK</text>
<text x="130.9" y="48.7">CATERR#</text>
<text x="130.9" y="54.9">PECI</text>
<text x="168.8" y="54.9">SM_DRAMRST#</text>
<text x="169.8" y="59.5">SM_RCOMP[0]</text>
<text x="130.9" y="61">PROCHOT#</text>
<text x="169.8" y="61">SM_RCOMP[1]</text>
<text x="169.8" y="62.7">SM_RCOMP[2]</text>
<text x="130.9" y="67.3">THERMTRIP#</text>
<text x="174.6" y="72">PRDY#</text>
<text x="174.4" y="73.5">PREQ#</text>
<text x="176.3" y="76.5">TCK</text>
<text x="130.9" y="82.8">PM_SYNC</text>
<text x="174.8" y="79.7">TRST#</text>
<text x="176.2" y="78.1">TMS</text>
<text x="177" y="82.8">TDI</text>
<text x="130.9" y="89">UNCOREPWRGOOD</text>
<text x="176.2" y="84.3">TDO</text>
<text x="130.9" y="95.2">SM_DRAMPWROK</text>
<text x="173.8" y="95.2">BPM#[0]</text>
<text x="175.3" y="90.5">DBR#</text>
<text x="173.8" y="96.7">BPM#[1]</text>
<text x="173.8" y="98.3">BPM#[2]</text>
<text x="173.8" y="99.8">BPM#[3]</text>
<text x="173.8" y="101.3">BPM#[4]</text>
<text x="130.9" y="103">RESET#</text>
<text x="173.8" y="103">BPM#[5]</text>
<text x="173.8" y="104.5">BPM#[6]</text>
<text x="173.8" y="106">BPM#[7]</text>
<text x="81.3" y="160.3">B</text>
<text x="86.8" y="161.8">Y</text>
<text x="213" y="161.8">NC</text>
<text x="81.3" y="163.3">A</text>
<text x="213" y="164.9">A</text>
<text x="218.4" y="163.3">Y</text>
</g>
<g font-size="1.4" fill="#f00">
<text x="184.7" y="38.4">DPLL_REF_CLK#</text>
<text x="184.7" y="36.8">DPLL_REF_CLK</text>
<text x="226.6" y="36.8">DPLL_REF_CLK</text>
<text x="226.6" y="38.4">DPLL_REF_CLK#</text>
<text x="111.8" y="47.7">H_CATERR#</text>
<text x="113.5" y="53.8">H_PECI</text>
<text x="186.3" y="53.8">SM_DRAMRST#</text>
<text x="186.3" y="58.5">SM_RCOMP0</text>
<text x="84" y="60">H_PROCHOT#</text>
<text x="111.8" y="60">H_PROCHOT#_R</text>
<text x="186.3" y="60">SM_RCOMP1</text>
<text x="186.3" y="61.6">SM_RCOMP2</text>
<text x="186.3" y="75.5">XDP_TCK</text>
<text x="186.3" y="77.1">XDP_TMS</text>
<text x="186.3" y="81.8">XDP_TDI</text>
<text x="186.3" y="83.3">XDP_TDO</text>
<text x="186.3" y="78.7">XDP_TRST#</text>
<text x="110.3" y="88">H_CPUPWRGD</text>
<text x="186.3" y="89.5">XDP_DBRESET#</text>
<text x="105.7" y="94.1">PM_DRAM_PWRGD_R</text>
<text x="113.5" y="101.9">BUF_CPU_RST#</text>
<text x="15.5" y="106.5">H_CPUPWRGD</text>
<text x="41.1" y="106.5">H_PROCHOT#</text>
<text x="68.5" y="106.5">H_PECI</text>
<text x="91.7" y="160.8">PM_SYS_PWRGD_BUF</text>
<text x="122.7" y="160.8">PM_DRAM_PWRGD_R</text>
<text x="192.8" y="163.9">PLT_RST#</text>
<text x="223.4" y="162.3">BUFO_CPU_RST#</text>
<text x="249.8" y="162.3">BUF_CPU_RST#</text>
</g>
<g font-size="1.3">
<text x="213.4" y="79.4" transform="rotate(-90 213.4 79.4)">1</text>
<text x="213.4" y="87" transform="rotate(-90 213.4 87)">2</text>
<text x="108" y="149.2" transform="rotate(-90 108 149.2)">1</text>
<text x="236.6" y="152.2" transform="rotate(-90 236.6 152.2)">1</text>
<text x="83.2" y="156.9" transform="rotate(-90 83.2 156.9)">5</text>
<text x="108" y="156.8" transform="rotate(-90 108 156.8)">2</text>
<text x="214.9" y="158.5" transform="rotate(-90 214.9 158.5)">5</text>
<text x="236.6" y="159.9" transform="rotate(-90 236.6 159.9)">2</text>
<text x="83.2" y="166.1" transform="rotate(-90 83.2 166.1)">3</text>
<text x="214.9" y="167.6" transform="rotate(-90 214.9 167.6)">3</text>
</g>
<g font-size="1.3" fill="#004080">
<text x="216" y="161.3" transform="rotate(-90 216 161.3)">P</text>
<text x="84.3" y="163.5" transform="rotate(-90 84.3 163.5)">G VCC</text>
<text x="216" y="165" transform="rotate(-90 216 165)">G</text>
</g>
<g font-size="1.2">
<text x="145.1" y="200.3">THIS SHEET OF ENGINEERING DRAWING IS THE PROPRIETARY PROPERTY OF COMPAL ELECTRONICS, INC. AND CONTAINS CONFIDENTIAL</text>
<text x="145.1" y="201.7">AND TRADE SECRET INFORMATION. THIS SHEET MAY NOT BE TRANSFERED FROM THE CUSTODY OF THE COMPETENT DIVISION OF R&amp;D</text>
<text x="145.1" y="203">DEPARTMENT EXCEPT AS AUTHORIZED BY COMPAL ELECTRONICS, INC. NEITHER THIS SHEET NOR THE INFORMATION IT CONTAINS</text>
<text x="145.1" y="204.4">MAY BE USED BY OR DISCLOSED TO ANY THIRD PARTY WITHOUT PRIOR WRITTEN CONSENT OF COMPAL ELECTRONICS, INC.</text>
</g>
<g font-size="1.1">
<text x="30.6" y="1.2">A</text>
<text x="88.9" y="1.2">B</text>
<text x="147.1" y="1.2">C</text>
<text x="205.4" y="1.2">D</text>
<text x="263.6" y="1.2">E</text>
<text x=".4" y="28.3">1</text>
<text x="293.2" y="28.3">1</text>
<text x=".4" y="79.8">2</text>
<text x="293.2" y="79.8">2</text>
<text x=".4" y="131.3">3</text>
<text x="293.2" y="131.3">3</text>
<text x=".4" y="182.8">4</text>
<text x="293.2" y="182.8">4</text>
<text x="30.6" y="208.8">A</text>
<text x="88.9" y="208.8">B</text>
<text x="147.1" y="208.8">C</text>
<text x="205.4" y="208.8">D</text>
<text x="263.6" y="208.8">E</text>
</g>
</svg>
